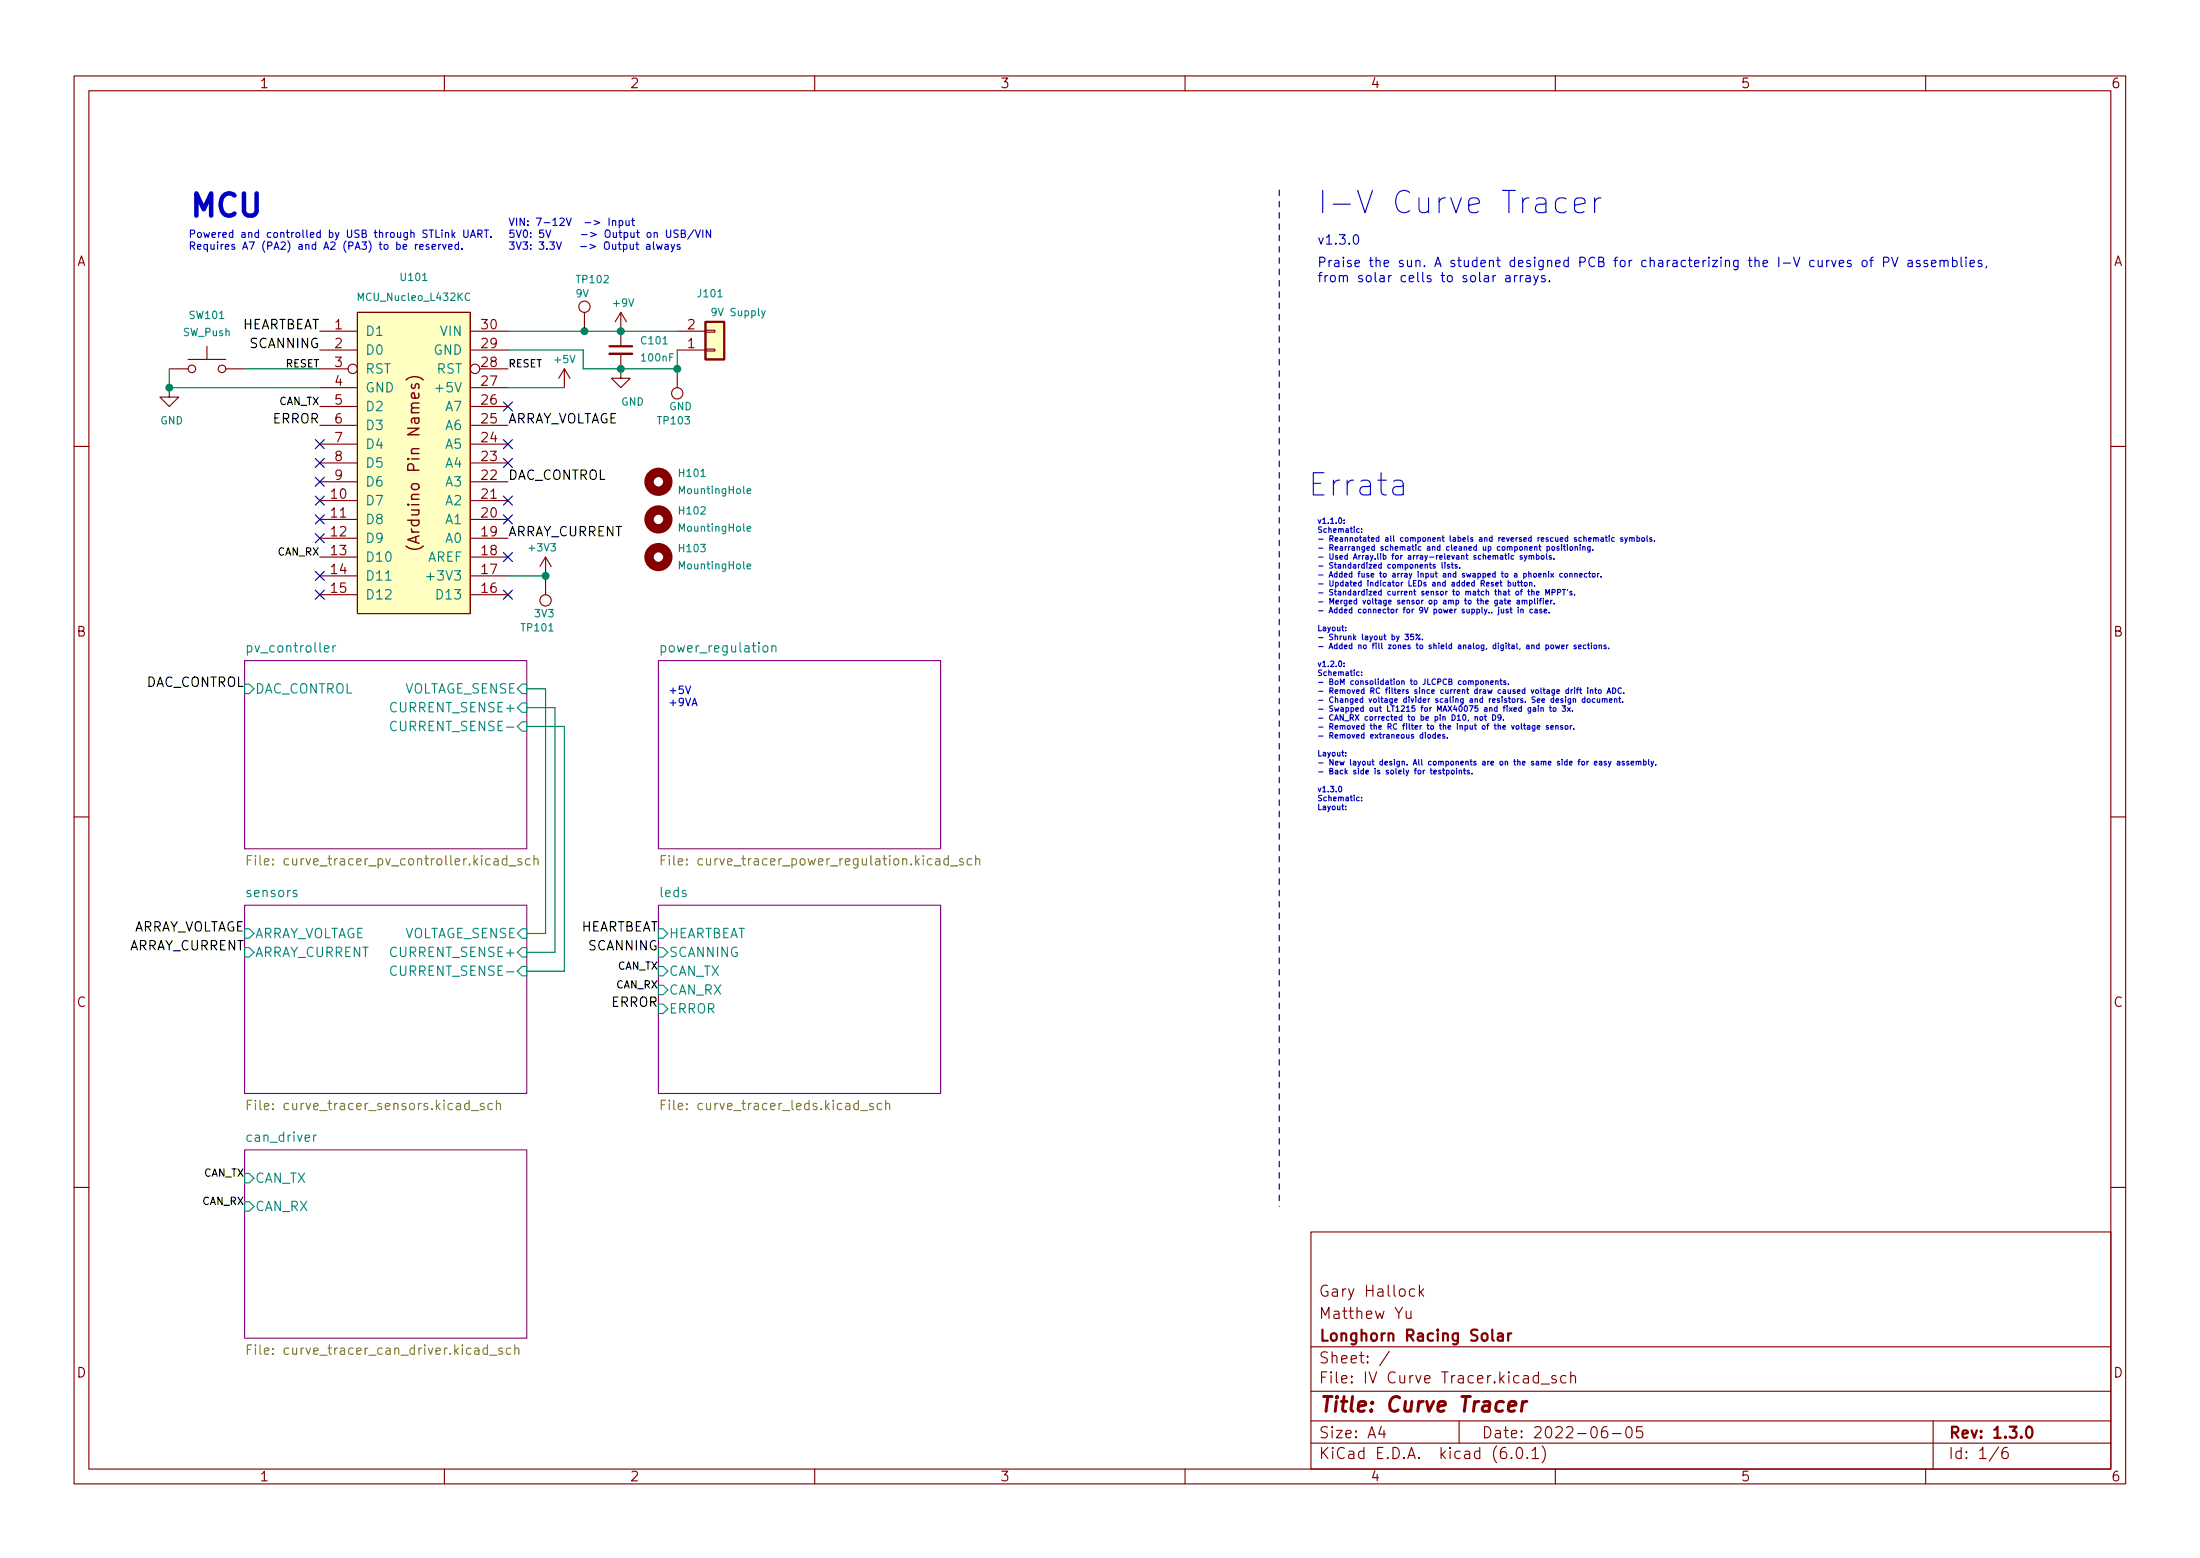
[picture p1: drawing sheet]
<svg xmlns="http://www.w3.org/2000/svg" width="297mm" height="210mm" viewBox="0 0 297 210" stroke-linecap="round" stroke-linejoin="round" font-family="sans-serif">
<g fill="none" stroke="#840000" stroke-width=".15">
<path d="M10 10.2h277v190.1h-277zM12 12.2h273v186.1h-273zM60 10.2v2M110 10.2v2M160 10.2v2M210 10.2v2M260 10.2v2M22.9 52.3v1.3h1.2l-1.2 1.3-1.3-1.3h1.3M22.9 49.8h2.5M25.4 48.5h5.1M27.9 46.7v1.8M30.5 49.8h2.5"/>
<path d="M43.2 44.7h5.1M43.2 47.2h5.1M43.2 59.9h5.1M43.2 57.4h5.1M43.2 54.9h5.1M43.2 52.3h5.1M43.2 49.8h3.8M48.3 42.2h15.2v40.6h-15.2zM63.5 44.7h5.1M63.5 47.2h5.1M63.5 59.9h5.1M63.5 57.4h5.1"/>
<path d="M63.5 54.9h5.1M63.5 52.3h5.1M64.8 49.8h3.8M76.2 49.8l-.8 1.2M76.2 49.8v2.5M76.2 49.8l.8 1.2M78.9 42.2v2.5M83.8 47.7v3.3h1.3l-1.3 1.3-1.3-1.3h1.3M83.8 42.2v4.5M83.8 42.2l-.7 1.2M83.8 42.2l.8 1.2M91.4 44.7h3.8"/>
<path d="M91.4 47.2h3.8M91.4 49.8v2.5M95.2 44.6h1.3v.2h-1.3zM95.2 47.1h1.3v.3h-1.3zM10 60.2h2M43.2 67.6h5.1M43.2 70.1h5.1M43.2 72.6h5.1M43.2 75.2h5.1M43.2 77.7h5.1M43.2 65h5.1M43.2 62.5h5.1"/>
<path d="M63.5 67.6h5.1M63.5 70.1h5.1M63.5 72.6h5.1M63.5 75.2h5.1M63.5 77.7h5.1M63.5 65h5.1M63.5 62.5h5.1M73.7 75.2l-.8 1.2M73.7 75.2v5.1M73.7 75.2l.7 1.2M285 60.2h2M43.2 80.3h5.1"/>
<path d="M63.5 80.3h5.1M10 110.2h2M285 110.2h2M10 160.2h2M177 166.3h108v32h-108zM189.9 176.9v1a.41 .41 0 0 0 .6-.1M190.5 176.9v1M191 174l-.4-.1-.3 .3v.4l.1 .3h.2h.4M191.6 173.4v1.5M191.8 174.4l.4 .5M192.2 173.9l-.6 .6M285 160.2h2"/>
<path d="M60 198.3v2M110 198.3v2M160 198.3v2M177 194.8h108M177 191.8h108M177 187.8h108M177 181.8h108M186.5 192.5l-.4 1h1M186.9 193v1M187.6 182.4l-1.3 1.9M197 191.8v3M204.1 196.7v.1h-.1l.1-.1v.1"/>
<path d="M204.9 195.4a.36 .36 0 0 1 .6 .2 .77 .77 0 0 1-.4 1.2 1 1 0 0 1-.2-1.4zM206.2 196.7l.1 .1h-.1h-.1l.1-.1v.1M206.9 195.8l.4-.5v1.5M206.9 196.8h.8M208.1 186.8h1.1M208.2 195.1a1.72 1.72 0 0 1 0 2.3M210 198.3v2M210.1 185.7l-.4-.1-.2 .2 .1 .3 .5 .1v.1v.3h-.2h-.4M211.4 185.7l-.4-.1-.3 .3v.4l.2 .3h.1h.4M212.1 185.8a.37 .37 0 0 1 .6 0v.8M212.1 185.1v1.5M216.9 192.5a.59 .59 0 0 0-.7 .7v.5l.2 .3h.4l.2-.1 .1-.5-.2-.2-.4-.1-.3 .3"/>
<path d="M217.7 193.5h1.2M219.7 192.6a.36 .36 0 0 1 .6 .2 .77 .77 0 0 1-.4 1.2 1 1 0 0 1-.2-1.4zM221.7 192.5h-.7l-.1 .7 .2-.1 .5 .1 .2 .2-.1 .5-.2 .1h-.4l-.2-.1M260 198.3v2M261 191.8v6.5M269.9 195.3l-1.3 1.9M271 195.3a.6 .6 0 0 0-.7 .7v.5l.1 .3h.5l.2-.1 .1-.5-.2-.2-.4-.1-.3 .3"/>
<circle cx="25.9" cy="49.8" r=".51"/>
<circle cx="30" cy="49.8" r=".51"/>
<circle cx="47.6" cy="49.8" r=".63"/>
<circle cx="64.1" cy="49.8" r=".63"/>
<circle cx="78.9" cy="41.4" r=".76"/>
<circle cx="91.4" cy="53.1" r=".76"/>
<circle cx="73.7" cy="81" r=".76"/>
</g>
<path d="M82.3 46.7h3M203.6 179.9v1M204.1 179.9l-.3 .1-.2 .2M202.3 180l.1-.1 .4 .1 .1 .9M202.9 180.3l-.5 .1a.29 .29 0 0 0-.2 .2 .29 .29 0 0 0 .2 .3h.5M273.8 192.6a.36 .36 0 0 1 .5 .2 .77 .77 0 0 1-.4 1.2 1 1 0 0 1-.1-1.4z" fill="none" stroke="#840000" stroke-width=".3"/>
<path d="M203.7 189.8l1-.2-.1-.4-.5-.1-.4 .3-.1 .8 .1 .2 .2 .1 .6-.1M205.6 189.1l-.2 1.4M206.2 189.1a.59 .59 0 0 0-.7 .4" fill="none" stroke="#840000" stroke-width=".4"/>
<g fill="#fff" stroke="#fff" stroke-width=".14">
<path d="M33 122.2h38.1v25.4h-38.1z"/>
<path d="M33 155.2h38.1v25.4h-38.1z"/>
<path d="M88.9 122.2h38.1v25.4h-38.1z"/>
<path d="M33 89.1h38.1v25.4h-38.1z"/>
<path d="M88.9 89.1h38.1v25.4h-38.1z"/>
</g>
<path d="M33 89.1h38.1v25.4h-38.1zM88.9 89.1h38.1v25.4h-38.1zM33 122.2h38.1v25.4h-38.1zM88.9 122.2h38.1v25.4h-38.1zM33 155.2h38.1v25.4h-38.1z" fill="none" stroke="#840084" stroke-width=".15"/>
<g fill="none" stroke="#008484" stroke-width=".15">
<path d="M63.4 39.6a.47 .47 0 0 0-.6 .4 .47 .47 0 0 0 .4 .6l.2-.1M103.3 41.9l-.3 .9-.2 .1M52.1 78.3h.7M57.6 77.8h1M100.9 71.4l.5-.1-.1-.2-.3-.1-.1 .2v.4h.4M100.9 76.4l.5-.1-.1-.1-.3-.1-.1 .1v.5h.4M100.9 66.3l.5-.1-.1-.2-.3-.1-.1 .2v.5h.4M33 92.3h.7l.6 .7-.6 .6h-.7zM43.8 87.6l.6-.2-.1-.2-.3-.1-.2 .2 .1 .6h.4M45 87.1v.9M45.3 87.1l-.2 .1-.1 .2M53.5 97.5a.51 .51 0 0 0-.6 0 .51 .51 0 0 0-.2 .6 .48 .48 0 0 0 .3 .5 .48 .48 0 0 0 .5-.1"/>
<path d="M69.8 95.5l.7-.6h.6v1.2h-.6zM70.5 92.3h.6v1.3h-.6l-.7-.6zM70.5 97.4h.6v1.3h-.6l-.7-.7zM104.2 87.3l.2-.2 .3 .1 .1 .8M104.2 87.1v.9M33 125.3h.7l.6 .7-.6 .6h-.7zM33 127.9h.7l.6 .6-.6 .7h-.7zM40.1 120.2h-.3l-.2 .1v.2l.5 .1v.3h-.5M53.5 130.5a.51 .51 0 0 0-.6 0 .51 .51 0 0 0-.2 .6 .48 .48 0 0 0 .3 .5 .48 .48 0 0 0 .5-.1M69.8 126l.7-.7h.6v1.3h-.6zM70.5 130.4h.6v1.3h-.6l-.7-.6zM70.5 127.9h.6v1.3h-.6l-.7-.7z"/>
<path d="M88.9 133h.6l.7 .6-.7 .6h-.6zM88.9 135.5h.6l.7 .6-.7 .7h-.6zM88.9 130.4h.6l.7 .7-.7 .6h-.6zM88.9 127.9h.6l.7 .6-.7 .7h-.6zM88.9 125.3h.6l.7 .7-.7 .6h-.6zM33 158.4h.7l.6 .6-.6 .6h-.7zM42.7 153.2h-.2l-.1 .2M33 162.2h.7l.6 .6-.6 .6h-.7z"/>
</g>
<g fill="none" stroke="#848400" stroke-width=".15">
<path d="M33.4 116.1h.4M34 115.5h-.6v1.2M34.5 115.5v.1M34.5 115.9v.8M68.7 116.9h1M70.4 115.9h-.3l-.2 .2 .1 .1 .4 .2v.3h-.5M71.6 115.9h-.4l-.2 .2v.4l.1 .2h.5M72.1 116l.2-.1h.3l.1 .8M72.1 115.5v1.2M89.3 116.1h.4M89.9 115.5h-.6v1.2M90.4 115.5v.1"/>
<path d="M90.4 115.9v.8M128.3 116.9h1M130 115.9h-.3l-.1 .2v.1l.4 .2v.3h-.4M131.2 115.9h-.4l-.2 .2v.4l.1 .2h.5M131.7 116l.2-.1h.3l.1 .8M131.7 115.5v1.2M33.4 149.1h.4M34 148.5h-.6v1.2M63.6 149.9h1M65.3 149l-.3-.1-.2 .2 .1 .2 .4 .1v.3h-.5M66.5 149l-.4-.1-.2 .2v.4l.1 .2h.5M67 149l.2-.1 .3 .1 .1 .7"/>
<path d="M67 148.5v1.2M89.3 149.1h.4M89.9 148.5h-.6v1.2M117.9 149l-.3-.1-.2 .2 .1 .2 .4 .1v.3h-.5M119 149l-.3-.1-.3 .2v.4l.2 .2h.4M119.6 149l.2-.1 .3 .1v.7M119.6 148.5v1.2M33.4 182.1h.4M34 181.5h-.6v1.3M66.1 182.9h1M67.8 182l-.3-.1-.2 .2 .1 .2 .4 .1v.3h-.5M69 182l-.4-.1-.2 .3v.3l.1 .2h.5"/>
<path d="M69.5 182l.2-.1 .3 .1 .1 .8M69.5 181.5v1.3"/>
</g>
<g fill="none" stroke="#840000" stroke-width="1.3">
<circle cx="88.9" cy="65" r="1.27"/>
<circle cx="88.9" cy="70.1" r="1.27"/>
<circle cx="88.9" cy="75.2" r="1.27"/>
</g>
<path d="M82.3 47.7h3" fill="none" stroke="#840000" stroke-width=".33"/>
<g fill="#ffffc2" stroke="#ffffc2" stroke-width=".14">
<path d="M48.3 42.2h15.2v40.6h-15.2z"/>
<path d="M95.2 43.4h2.6v5.1h-2.6z"/>
</g>
<path d="M54.8 51.3a1.75 1.75 0 0 1 2.3 0M55.6 51.8v.4l.2 .2h.2l.1-.6h.2h.2l.1 .2-.1 .4M54.8 73.7a1.75 1.75 0 0 0 2.3 0" fill="none" stroke="#840000" stroke-width=".19"/>
<path d="M95.2 43.4h2.6v5.1h-2.6z" fill="none" stroke="#840000" stroke-width=".25"/>
<g fill="none" stroke="#0000c2" stroke-width=".15">
<path d="M56.1 33v.7M56.4 33l-.3 .2M56.7 33.3l.4-.1v-.2h-.3l-.1 .1v.5h.4M57.9 33h-.2l-.2 .1 .1 .2 .3 .1v.2h-.4M58.3 33.3l.5-.1v-.2h-.3l-.2 .1 .1 .5h.4M59.2 33v.7M59.5 33l-.3 .2M59.8 33l.2 .7 .2-.7M60.1 31.5l.2-.1h.2l.1 .6M60.1 31.4v.6M60.6 33.3l.4-.1v-.2h-.3l-.1 .1v.5h.4M61 31v1"/>
<path d="M61.1 31.7l.3 .3M61.4 31.4l-.4 .4M61.9 33h-.3l-.2 .2 .1 .4h.4M61.9 32.7v1M62.4 33.6v.1M62.6 31v.9l.2 .1h.2l.2-.1v-.9M63.5 32l.4-1 .3 1M63.6 31.8h.5M64.5 31.6l.5-.1 .1-.1-.1-.3-.1-.1h-.4v1M64.8 31.6l.3 .4M65.4 31h.6M65.7 31v1"/>
<path d="M66.3 31.9v.1M73.7 31l.3 1 .4-1M75.1 32.7l.4 1 .3-1M82.2 29.4v1M82.7 29.9l.1-.1h.3v.6M82.7 29.8v.6M83.6 29.8h.3l.2 .2-.1 .4h-.4M83.6 29.8v1M84.5 29.8l.1 .6h.2l.1-.1M84.9 29.8v.6M85.3 29.8h.4M85.4 29.4v.9l.3 .1"/>
<path d="M87.3 33h.4l.1 .7M87.8 33.2l-.4 .1-.1 .1 .1 .3 .4-.1M88.2 32.7v.8l.2 .2M88.7 33l.1 .7 .2-.5 .2 .5 .2-.7M89.8 33h.4v.7M90 31v.9l.2 .1h.2l.2-.1v-.9M90.2 33.2l-.3 .1-.1 .1 .1 .3 .3-.1M90.6 33l.2 .7M91.1 33l-.3 .9-.2 .1M91.6 31.1l-.4-.1-.2 .2 .1 .3 .4 .2v.2l-.1 .1h-.4M91.8 33h-.2l-.2 .1 .1 .2 .3 .1v.2h-.4M92 31.5h.4l.1-.2v-.2l-.5-.1v1h.4l.1-.1 .1-.2-.3-.2"/>
<path d="M93.7 31l-.9 1.3M93.9 31l.3 1 .4-1M94.9 31v1M95.9 31v1l-.5-1v1M182.8 31.8l.3-.1a.79 .79 0 0 1 0 1.2h-.2l-.1-.2-.1-.5zM203.3 37.2h.5l.1 .8M203.9 37.5h-.4a.25 .25 0 0 0-.2 .3 .25 .25 0 0 0 .2 .2h.4M204.5 37.2v.8M204.8 37.2h-.2l-.1 .2M205.3 37.2v.8M205.6 37.2h-.2l-.1 .2M206.1 37.2h.4l.1 .8"/>
<path d="M206.6 37.5h-.4a.25 .25 0 0 0-.2 .3 .25 .25 0 0 0 .2 .2h.4M207.1 37.2l.3 .8M207.7 37.2l-.4 1.1-.2 .2M208.6 37.2h-.3l-.2 .2 .1 .1 .4 .2v.3h-.5M209.2 37.9v.1M211.4 26.8l-.2-.1h-.6l-.3 .1-.3 .5v.8l.3 .5 .3 .1h.6l.2-.1M212.6 27.7l1.4-.3v-.3l-.1-.3-.3-.1h-.6l-.3 .1-.1 .3v1.2l.1 .3 .3 .1h.6l.3-.1M215.3 26.7v2M216.2 26.7a.77 .77 0 0 0-.9 .6M249.9 35.2l-.3-.1-.2 .2 .1 .2 .4 .1v.3h-.5M251.5 35.2l.3-.1 .3 .3v.3l-.3 .3-.3-.1-.1-.2v-.3zM252.4 35.1h.5"/>
<path d="M252.9 34.7l-.2 .1-.1 .1v1.1M254.3 35.4l.6-.1a.34 .34 0 0 0 .1-.3 .34 .34 0 0 0-.2-.3h-.5v1.3M255.4 34.7l.4 1.3 .5-1.3M257.6 35.2h.5l.1 .8M258.2 35.4l-.4 .1a.25 .25 0 0 0-.2 .2 .25 .25 0 0 0 .2 .3l.4-.1M259.2 35.2l-.3-.1-.2 .2 .1 .2 .4 .1v.3h-.5M260.2 35.2l-.3-.1-.1 .2v.2l.4 .1v.3h-.4M260.8 35.6l.6-.2-.1-.2-.3-.1-.2 .2 .1 .6h.4M261.9 35.3l.2-.2 .3 .1 .1 .8M261.9 35.1v.9M262.5 35.3l.2-.2 .3 .1v.8M263.6 35.2l.4-.1 .2 .3v.3l-.1 .2h-.5"/>
<path d="M263.6 34.7v1.3M264.8 34.7v1.1l.2 .2M265.4 34.7v.1M265.4 35.1v.9M266 35.6l.6-.2-.1-.2-.3-.1-.2 .2v.6h.5M267.6 35.2l-.3-.1-.2 .2v.2l.5 .1v.3h-.5M268.2 35.9l-.1 .3M181.5 70.6h.1M181.5 70.2h.1M183.5 71.4l-.2-.1-.1 .2v.3h.3M183.8 71.8h.1M183.8 71.4v.1"/>
<path d="M188.2 64.9l.3-.1h.5l.3 .1 .2 .3v1.6M189.5 65.5l-.3 .2h-.7a.59 .59 0 0 0-.5 .5 .59 .59 0 0 0 .5 .6h.7l.3-.1M193 76.2h.3M193.1 75.9v.7l.2 .1M193.8 76.2h-.2l-.1 .1v.1l.3 .1v.1h-.3M194.7 75.9v.7l.1 .1M195.1 76.2v.5M195.7 76.2h-.2l-.1 .1v.1l.3 .1v.1h-.3M195.9 76.2h.3M196.1 75.9v.7l.1 .1M196.7 76.2h-.1l-.2 .1 .1 .1 .2 .1v.1h-.3M197.1 76.6v.1"/>
<path d="M201.6 78.6h-.2l-.1 .1 .1 .1 .2 .1v.2h-.3M201.9 78.8h.4v-.2h-.2l-.2 .1 .1 .4h.3M202.5 78.6h.3M202.6 78.3v.7l.2 .1M203.2 75h.2M203.3 74.7v.7l.1 .1M203.6 78.6h.2l.2 .1-.1 .4h-.3M203.6 78.3v.8M203.7 75v.5M204.3 78.6v.5l.3-.1M204.4 75h-.2l-.2 .1 .1 .3h.3M204.6 78.6v.5"/>
<path d="M204.9 78.6h.3M205 78.3v.7l.2 .1M205.3 79.8h.3M205.3 78.6h.3M205.4 78.3v.7l.2 .1M205.5 75h-.2l-.1 .1 .1 .1 .2 .1v.1h-.3M205.6 79.5l-.2 .2v.6M205.8 75l.2 .5M205.8 78.7l.1-.1 .3 .1-.1 .4-.3-.1zM206.2 75l-.4 .7M206.3 79.8h.3M206.4 79.5v.7l.2 .1"/>
<path d="M206.4 75h.3l.1 .5M206.4 75v.5M206.5 78.7l.3-.1v.5M206.5 78.6v.5M206.8 75.1l.1-.1h.2v.5M206.8 79.9l.3-.1v.5M206.8 79.5v.8M207.2 79v.1M207.4 75h.3l.1 .1-.1 .3h-.3M207.4 74.7v.8M207.7 77.6h.4v-.2h-.3l-.1 .1 .1 .3h.3M207.8 73.8h.3"/>
<path d="M207.9 73.5v.7l.2 .1M208.1 75h.1h.2v.4h-.3zM208.4 77.5l.3-.1v.5M208.4 77.4v.5M208.8 74.7v.7l.1 .1M208.9 73.8h.2l.1 .1v.3h-.3M208.9 73.8v.7M209.1 77.1v.1M209.1 77.4v.5M209.4 77.4l.4 .5M209.4 75h-.1l-.1 .1v.1l.2 .1v.1h-.2M209.6 73.8h.1h.2l-.1 .4h-.2z"/>
<path d="M209.6 79.9h.3v-.3l-.3-.1v.8M209.8 77.4l-.4 .5M209.8 75.4v.1M210.3 79.9h.4v-.3l-.4-.1v.8M210.5 73.8h-.2l-.1 .1v.1h.3v.2h-.3M210.8 73.8v.5M210.9 77.4h-.2l-.1 .1 .1 .3h.2M210.9 79.5h.5M211.1 73.8h.3M211.2 79.5v.8M211.2 73.5v.7l.2 .1M211.3 77.5l.1-.1 .2 .1v.3h-.3z"/>
<path d="M211.6 73.8v.5M211.7 79.5l-.1 .2M211.9 77.5l.3-.1 .1 .5M211.9 77.4v.5M212 73.8h.1h.2v.4h-.3zM212.2 79.8h-.1l-.2 .1 .1 .1 .2 .1v.2h-.3M212.6 77.5l.3-.1v.5M212.6 77.4v.5M212.7 73.8h.2l.1 .5M212.7 73.8v.5M213.3 77.6h.3v-.2h-.2l-.1 .1v.3h.3M213.3 73.8v.5"/>
<path d="M213.7 73.8h.3v.5M213.7 73.8v.5M214.3 77.4h-.2l-.2 .1 .1 .3h.3M214.5 72.8l.3-.1v-.1h-.2l-.1 .1v.3h.3M214.5 77.4h.3M214.6 77.1v.7l.2 .1M214.7 73.8v.6l-.1 .1h-.2M214.7 73.8h-.2l-.2 .1 .1 .3h.3M215 77.5l.1-.1 .2 .1v.3h-.3zM215.1 74.2v.1M215.2 72.6h.2l.1 .5M215.2 72.6v.5"/>
<path d="M215.5 72.7l.1-.1h.2v.5M215.7 77.4v.5M215.9 77.4l-.2 .1M216.2 72.6h.2l.1 .5M216.2 77.8v.1M216.5 72.7l-.4 .2 .1 .2 .3-.1M216.7 72.6h.3M216.8 72.3v.6l.2 .2M217.3 72.3v.1M217.3 72.6v.5M217.9 72.6h-.2l-.1 .1 .1 .3h.2M219.1 72.6h-.2l-.1 .1v.1h.3v.2h-.3"/>
<path d="M219.4 72.6l.2 .5M219.7 72.6l-.3 .7M220 72.6h.3v.5M220 72.6v.5M220.3 72.7l.1-.1h.2l.1 .5M221 72.6h.2l.2 .1-.1 .3h-.3M221 72.3v.8M221.7 72.6h.1h.2v.4h-.3zM222.4 72.3v.6l.1 .2M223 72.6h-.2l-.1 .1 .1 .1h.2v.2h-.3M223.4 73v.1M92.6 92.6l.3 1 .3-1"/>
<path d="M181.5 89.9v.1M181.5 89.5v.1M181.7 85.1h.1M181.7 84.7h.1M183.5 90.7h-.2l-.1 .1v.3h.3M183.8 91.1v.1M183.8 90.7v.1M189.7 85.6h.5l-.3 .3h.2v.4h-.1h-.3M190.8 85.6h-.3l-.1 .3h.4v.4h-.1h-.3M191.7 85.6l-.5 .7M192.1 86.3h.1M192.4 99.1v.5"/>
<path d="M192.8 99.2l.2-.1 .2 .2v.2l-.2 .1-.2-.1zM193.8 99.2l-.2-.1-.2 .2 .1 .3h.3M193.8 98.9v.7M194.1 99.4l.4-.1-.1-.1-.2-.1-.1 .1 .1 .4h.2M195.1 99.2l-.2-.1-.1 .1v.1l.3 .1v.2h-.3M195.4 99.5v.1M198.3 97.2l-.1 .1M199.2 96.8l.2-.1 .1 .5M199.2 96.7v.5M199.3 91.9h.2l.1 .1v.3h-.3M199.3 91.9v.7M199.8 96.8l.1-.1 .3 .1-.1 .4-.3-.1z"/>
<path d="M199.9 91.9h.2h.2l-.1 .4h-.3zM200.4 96.7h.3M200.5 96.5v.6l.2 .1M200.6 91.9h.3v.5M200.6 91.9v.5M201.3 92.1h.3v-.2h-.2l-.1 .1v.3h.3M201.5 96.5a.38 .38 0 0 1 .5 .3 .38 .38 0 0 1-.5 .4zM201.9 91.9h.3l.1 .5M201.9 91.9v.5M202.5 91.9h.3M202.6 91.6v.7l.2 .1M202.7 96.8l-.2 .1h-.2v-.4h.2l.2 .1-.1 .4-.1 .2h-.2"/>
<path d="M202.7 82.2v.5l.3-.1M203 97.1v.1M203 82.2v.5M203.1 81h.3M203.2 80.8v.6l.2 .1M203.3 91.9h-.2l-.1 .1 .1 .1 .2 .1v.1h-.3M203.6 81.3l.3-.1v-.2h-.2l-.1 .1v.4h.3M203.6 82.2h-.2l-.1 .1 .1 .1 .2 .1v.2h-.3M203.7 92.3v.1M203.9 82.2h.3M204 82v.6l.2 .1M204.7 98l.1-.1 .3 .1-.1 .4-.3-.1z"/>
<path d="M204.8 81h.3l.1 .5M205 82h.1M205 82.2v.5M205.2 81.2l-.4 .1 .1 .2h.3M205.3 82.3l.3-.1 .1 .5M205.3 82.2v.5M205.4 95.5h-.2l-.1 .1v.4h.3M205.4 97.7v.6l.1 .1M205.4 95.2v.8M205.5 81.1l.3-.1v.5M205.5 81v.5M205.7 97.9h.3"/>
<path d="M205.8 97.7v.6l.2 .1M205.8 81.1l.1-.1h.2l.1 .5M206.2 97.9h.3l.1 .5M206.5 81h.2l.2 .1-.1 .4h-.3M206.5 81v.8M206.6 98.1l-.4 .1 .1 .2h.3M206.7 95.5v.6l-.2 .1h-.2M206.7 95.5h-.3l-.1 .1 .1 .4h.3M206.9 82.2h-.2l-.1 .2v.3h.3M207 95.5h.3v.5M207.2 80.8v.6l.1 .1M207.2 82.2h.3l.1 .5"/>
<path d="M207.2 97.9v.6l-.1 .2-.2-.1M207.2 97.9h-.2l-.1 .2v.3h.3M207.3 95.7l-.3 .1 .1 .2h.2M207.4 80h.4v-.2h-.2l-.2 .1 .1 .4h.3M207.6 82.4l-.4 .1 .1 .2h.3M207.6 98.2l.3-.1v-.2h-.2l-.1 .1v.4h.3M207.6 80.8h.1M207.6 81v.5M207.7 95.5v.5M207.8 81h.3M208.1 95.6l.2-.1 .1 .5M208.1 95.5v.5"/>
<path d="M208.1 80.8l-.2 .1v.6M208.2 82.2h-.2l-.1 .1v.1l.3 .1v.2h-.3M208.4 80.8h.1M208.4 81v.5M208.5 82.5l.3-.1v-.2h-.2l-.1 .1v.4h.3M208.7 80.3v-.8l.2 .6 .3-.6v.8M208.7 81.3l.4-.1-.1-.2h-.2l-.1 .1v.4h.3M208.7 87.1l.2-.1 .2 .2-.1 .3h-.3M208.7 87v.8M209.1 97.9h-.2l-.1 .1v.1l.3 .1v.2h-.3M209.2 82.6v.1M209.2 95.5h.3"/>
<path d="M209.3 95.2v.7l.2 .1M209.4 98.2l.3-.1v-.2h-.2l-.1 .1v.4h.3M209.4 81v.5M209.4 87.1l.1-.1 .2 .1v.4h-.3zM209.6 81l-.2 .1M209.7 95.6l.1-.1 .3 .1-.1 .4-.3-.1zM209.8 81.4v.1M210 87l.2 .5 .1-.3 .1 .3 .2-.5M210.1 98l.2-.1 .1 .5M210.1 97.9v.5M210.8 87.3l.4-.1v-.1l-.3-.1-.1 .2 .1 .3h.3M210.9 95.2h.5l-.3 .3 .2 .1v.3l-.1 .1-.3-.1"/>
<path d="M211 97.9h-.2l-.1 .1v.1l.3 .1v.2h-.3M211 94.3h-.2l-.1 .1 .1 .1 .2 .1v.2h-.3M211.3 98l.1-.1 .3 .1-.1 .4-.3-.1zM211.4 94v.1M211.4 94.3v.5M211.5 87v.5M211.6 95.5l.4 .5M211.7 87l-.2 .2M211.8 93.1h-.2l-.2 .1 .1 .3h.3M211.8 92.8v.8M212 95.5l-.4 .5M212 97.9v.5"/>
<path d="M212.1 94.3v.6l-.2 .1h-.2M212.1 94.3h-.3l-.1 .1 .1 .4h.3M212.1 93.1v.5M212.2 97.9l-.2 .2M212.3 95.9v.1M212.3 93.1l-.2 .1M212.4 94.4l.3-.1v.5M212.4 94.3v.5M212.5 98.3v.1M212.6 80.2v.1M212.6 92.8v.1M212.6 93.1v.5"/>
<path d="M212.8 87.1l-.2-.1-.1 .2 .1 .1h.2v.2h-.3M212.8 93.1h.3M213.1 87.3l.4-.1-.1-.1-.2-.1-.1 .2 .1 .3h.2M213.1 92.8l-.2 .1v.7M213.3 93.1h.3M213.4 92.8v.7l.2 .1M214 94.3h-.2l-.2 .1 .1 .4h.3M214 94v.8M214.1 87.1l-.2-.1-.1 .2v.3h.3M214.3 94.4l.1-.1 .3 .1-.1 .4-.3-.1zM214.3 87h.3M214.4 92.8v.1"/>
<path d="M214.4 93.1v.5M214.4 86.8v.6l.2 .1M214.7 93.2l.3-.1 .1 .5M214.7 93.1v.5M214.9 86.8v.1M214.9 87v.5M215.2 87.1l.1-.1 .3 .1-.1 .4h-.3zM215.3 93.1h.3M215.3 94.3h-.2l-.1 .1 .1 .4h.2M215.4 92.8v.7l.2 .1M215.7 94.3v.5l.3-.1M215.8 93.2l.1-.1 .3 .1-.1 .3h-.3z"/>
<path d="M215.9 87.1h.3v.4M215.9 87v.5M216 94.3v.5M216.3 94.4l.3-.1 .1 .5M216.3 94.3v.5M216.7 94.4l.1-.1h.1l.1 .5M216.8 87.1l-.1-.1-.1 .2v.1h.2v.2h-.2M217 93.6l.2-.8 .3 .8M217.1 93.4h.3M217.2 87.5h.1M217.3 94.5h.4l-.1-.2h-.2l-.1 .1v.4h.3M217.7 92.8a.38 .38 0 0 1 .5 .4 .38 .38 0 0 1-.5 .4z"/>
<path d="M218 94.4l.3-.1v.5M218 94.3v.5M218.6 94.3h.2M218.7 94v.7l.1 .1M218.9 92.9a.33 .33 0 0 0-.5 .3 .33 .33 0 0 0 .5 .3M219.1 94.7v.1M219.2 93.5v.1M180.8 106.2l.1-.1a.4 .4 0 0 1 .3 .4 .4 .4 0 0 1-.3 .4l-.2-.3zM181.7 102h.1M181.7 101.6h.1M181.7 109.2v.1M181.7 108.8v.1"/>
<path d="M183.5 107.6h-.2l-.1 .1v.3h.3M183.8 108v.1M183.8 107.6v.1M193.6 104.2l.3-.1v-.1l-.2-.1-.1 .2v.3h.3M194.5 104l-.2-.1-.1 .2 .1 .1h.2v.2h-.3M194.8 103.9h.3M194.9 103.7v.6l.2 .1M195.3 104l.2-.1 .2 .2-.1 .3h-.3M195.3 103.9v.8M196 104l.2-.1 .1 .2v.2l-.1 .1-.3-.1zM196.7 103.9v.5M197 104h.3v.4"/>
<path d="M197 103.9v.5M197.6 103.9h.3M197.7 103.7v.6l.2 .1M198.4 104l-.2-.1-.1 .2v.1h.3v.2h-.3M198.7 104.4h.1M214.3 102.7v.5M214.5 102.7l-.2 .2M215.3 103l.3-.1v-.1l-.2-.1-.1 .1v.4h.3M215.9 102.8h.3l.1 .4M216.3 102.9l-.4 .2 .1 .1h.3M216.9 102.8l-.2-.1-.1 .1v.2h.3v.2h-.3M217.2 102.7l.1 .5"/>
<path d="M217.5 102.7l-.3 .8M218.4 102.8h.3v.4M218.7 102.9l-.4 .2 .1 .1h.3M219.3 102.8l-.2-.1-.1 .1 .1 .2h.2v.2h-.3M219.9 102.8l-.2-.1-.1 .1 .1 .2h.2v.2h-.3M220.2 103l.4-.1v-.1l-.3-.1-.1 .1 .1 .4h.3M220.9 102.8h.3v.4M220.9 102.7v.5M221.2 102.8l.1-.1 .2 .1 .1 .4M221.9 102.8l.2-.1 .2 .2-.1 .3h-.3M221.9 102.5v.7M222.6 102.5v.6l.1 .1"/>
<path d="M222.9 102.7l.2 .5M223.3 102.7l-.4 .8M223.6 103.2h.1"/>
<circle cx="191.3" cy="85.7" r=".1"/>
<circle cx="191.6" cy="86.2" r=".1"/>
</g>
<path d="M172.7 25.6v137.2" fill="none" stroke="#0000c2" stroke-width=".15" stroke-dasharray=".8 .8"/>
<path d="M22.9 49.8v2.5h20.3M33 49.8h10.2M68.6 47.2h10.1v2.6h12.7v-2.6M68.6 44.7h22.8M68.6 52.3h7.6M68.6 77.7h5.1M71.1 95.5h3.8v33h-3.8M71.1 98h5.1v33.1h-5.1M71.1 93h2.6v33h-2.6" fill="none" stroke="#008400" stroke-width=".15"/>
<g fill="none" stroke="#000084" stroke-width=".15">
<path d="M42.6 59.3l1.2 1.2M43.8 59.3l-1.2 1.2M68 54.2l1.2 1.3M68 59.3l1.2 1.2M69.2 54.2l-1.2 1.3M69.2 59.3l-1.2 1.2M42.6 79.6l1.2 1.3M42.6 77.1l1.2 1.2M42.6 69.5l1.2 1.2M42.6 64.4l1.2 1.2M42.6 66.9l1.2 1.3M42.6 61.9l1.2 1.2"/>
<path d="M42.6 72l1.2 1.2M43.8 79.6l-1.2 1.3M43.8 77.1l-1.2 1.2M43.8 69.5l-1.2 1.2M43.8 64.4l-1.2 1.2M43.8 66.9l-1.2 1.3M43.8 61.9l-1.2 1.2M43.8 72l-1.2 1.2M68 79.6l1.2 1.3M68 69.5l1.2 1.2M68 61.9l1.2 1.2M68 66.9l1.2 1.3"/>
<path d="M68 74.6l1.2 1.2M69.2 79.6l-1.2 1.3M69.2 69.5l-1.2 1.2M69.2 61.9l-1.2 1.2M69.2 66.9l-1.2 1.3M69.2 74.6l-1.2 1.2"/>
</g>
<g fill="#008400" stroke="#008400" stroke-width=".15">
<circle cx="22.9" cy="52.3" r=".46"/>
<circle cx="83.8" cy="49.8" r=".46"/>
<circle cx="91.4" cy="49.8" r=".46"/>
<circle cx="83.8" cy="44.7" r=".46"/>
<circle cx="78.9" cy="44.7" r=".46"/>
<circle cx="73.7" cy="77.7" r=".46"/>
</g>
<g font-size="4.2" fill="#0000c2">
<text x="25.4" y="29.2">MCU</text>
<text x="177.8" y="28.8">I-V Curve Tracer</text>
<text x="176.5" y="66.9">Errata</text>
</g>
<text font-size="2.8" fill="#840000" x="178" y="190.6">Title: Curve Tracer</text>
<g font-size="2.1" fill="#840000">
<text x="56.6" y="73" transform="rotate(-90 56.6 73)">(Arduino Pin Names)</text>
<text x="178" y="178">Matthew Yu</text>
<text x="178" y="175">Gary Hallock</text>
<text x="178" y="184">Sheet: /</text>
<text x="178" y="181">Longhorn Racing Solar</text>
<text x="178" y="186.7">File: IV Curve Tracer.kicad_sch</text>
<text x="178" y="196.9">KiCad E.D.A. kicad (6.0.1)</text>
<text x="178" y="194.1">Size: A4</text>
<text x="200" y="194.1">Date: 2022-06-05</text>
<text x="263" y="194.1">Rev: 1.3.0</text>
<text x="263" y="196.9">Id: 1/6</text>
</g>
<g font-size="1.8" fill="#840000">
<text x="35" y="11.9">1</text>
<text x="85" y="11.9">2</text>
<text x="135" y="11.9">3</text>
<text x="185" y="11.9">4</text>
<text x="235" y="11.9">5</text>
<text x="285" y="11.9">6</text>
<text x="10.3" y="35.9">A</text>
<text x="285.3" y="35.9">A</text>
<text x="45.2" y="44.4">1</text>
<text x="45.2" y="47">2</text>
<text x="65.1" y="47">29</text>
<text x="65.1" y="44.4">30</text>
<text x="92.9" y="47">1</text>
<text x="92.9" y="44.4">2</text>
<text x="45.2" y="49.5">3</text>
<text x="45.2" y="52.1">4</text>
<text x="65.1" y="52.1">27</text>
<text x="65.1" y="49.5">28</text>
<text x="45.2" y="54.6">5</text>
<text x="45.2" y="57.1">6</text>
<text x="45.2" y="59.7">7</text>
<text x="65.1" y="59.7">24</text>
<text x="65.1" y="57.1">25</text>
<text x="65.1" y="54.6">26</text>
<text x="45.2" y="62.2">8</text>
<text x="45.2" y="64.8">9</text>
<text x="65.1" y="64.8">22</text>
<text x="65.1" y="62.2">23</text>
<text x="44.7" y="67.3">10</text>
<text x="44.7" y="69.8">11</text>
<text x="65.1" y="69.8">20</text>
<text x="65.1" y="67.3">21</text>
<text x="44.7" y="72.4">12</text>
<text x="44.7" y="74.9">13</text>
<text x="44.7" y="77.5">14</text>
<text x="65.1" y="77.5">17</text>
<text x="65.1" y="74.9">18</text>
<text x="65.1" y="72.4">19</text>
<text x="44.7" y="80">15</text>
<text x="65.1" y="80">16</text>
<text x="10.3" y="85.9">B</text>
<text x="285.3" y="85.9">B</text>
<text x="10.3" y="135.9">C</text>
<text x="285.3" y="135.9">C</text>
<text x="10.3" y="185.9">D</text>
<text x="285.3" y="185.9">D</text>
<text x="35" y="199.9">1</text>
<text x="85" y="199.9">2</text>
<text x="135" y="199.9">3</text>
<text x="185" y="199.9">4</text>
<text x="235" y="199.9">5</text>
<text x="285" y="199.9">6</text>
</g>
<g font-size="1.8" fill="#0000c2">
<text x="177.8" y="33">v1.3.0</text>
<text x="177.8" y="36">Praise the sun. A student designed PCB for characterizing the I-V curves of PV assemblies,</text>
<text x="177.8" y="38.1">from solar cells to solar arrays.</text>
</g>
<g font-size="1.8">
<text x="32.3" y="44.4">HEARTBEAT</text>
<text x="33.7" y="47">SCANNING</text>
<text x="36.8" y="57.1">ERROR</text>
<text x="68.6" y="57.1">ARRAY_VOLTAGE</text>
<text x="68.6" y="64.8">DAC_CONTROL</text>
<text x="68.6" y="72.4">ARRAY_CURRENT</text>
<text x="19.5" y="92.7">DAC_CONTROL</text>
<text x="17.2" y="125.7">ARRAY_VOLTAGE</text>
<text x="78" y="125.7">HEARTBEAT</text>
<text x="17.1" y="128.3">ARRAY_CURRENT</text>
<text x="79.5" y="128.3">SCANNING</text>
<text x="82.5" y="135.9">ERROR</text>
</g>
<g font-size="1.8" fill="#008484">
<text x="49.3" y="45.3">D1</text>
<text x="49.3" y="47.9">D0</text>
<text x="58.6" y="47.9">GND</text>
<text x="59.5" y="45.3">VIN</text>
<text x="49.3" y="50.4">RST</text>
<text x="49.3" y="53">GND</text>
<text x="58.9" y="50.4">RST</text>
<text x="59.3" y="53">+5V</text>
<text x="49.3" y="55.5">D2</text>
<text x="49.3" y="58">D3</text>
<text x="60.2" y="58">A6</text>
<text x="60.2" y="55.5">A7</text>
<text x="49.3" y="60.6">D4</text>
<text x="49.3" y="63.1">D5</text>
<text x="49.3" y="65.7">D6</text>
<text x="60.2" y="65.7">A3</text>
<text x="60.2" y="63.1">A4</text>
<text x="60.2" y="60.6">A5</text>
<text x="49.3" y="68.2">D7</text>
<text x="49.3" y="70.7">D8</text>
<text x="60.2" y="70.7">A1</text>
<text x="60.2" y="68.2">A2</text>
<text x="49.3" y="73.3">D9</text>
<text x="49.3" y="75.8">D10</text>
<text x="57.7" y="75.8">AREF</text>
<text x="60.2" y="73.3">A0</text>
<text x="49.3" y="78.4">D11</text>
<text x="49.3" y="80.9">D12</text>
<text x="58.3" y="78.4">+3V3</text>
<text x="59.2" y="80.9">D13</text>
<text x="33.7" y="88">pv_controller</text>
<text x="89.7" y="88">power_regulation</text>
<text x="34.4" y="93.6">DAC_CONTROL</text>
<text x="54.2" y="93.6">VOLTAGE_SENSE</text>
<text x="53.1" y="96.1">CURRENT_SENSE+</text>
<text x="53.5" y="98.7">CURRENT_SENSE-</text>
<text x="33.3" y="121.1">sensors</text>
<text x="89.2" y="121.1">leds</text>
<text x="34.4" y="126.6">ARRAY_VOLTAGE</text>
<text x="34.4" y="129.2">ARRAY_CURRENT</text>
<text x="53.1" y="129.2">CURRENT_SENSE+</text>
<text x="53.5" y="131.7">CURRENT_SENSE-</text>
<text x="54.2" y="126.6">VOLTAGE_SENSE</text>
<text x="90.3" y="131.7">CAN_TX</text>
<text x="90.3" y="129.2">SCANNING</text>
<text x="90.3" y="126.6">HEARTBEAT</text>
<text x="90.3" y="134.2">CAN_RX</text>
<text x="90.3" y="136.8">ERROR</text>
<text x="33.5" y="154.1">can_driver</text>
<text x="34.4" y="159.6">CAN_TX</text>
<text x="34.4" y="163.4">CAN_RX</text>
</g>
<g font-size="1.8" fill="#848400">
<text x="35" y="116.8">File: curve_tracer_pv_controller.kicad_sch</text>
<text x="91" y="116.8">File: curve_tracer_power_regulation.kicad_sch</text>
<text x="34.7" y="149.8">File: curve_tracer_sensors.kicad_sch</text>
<text x="90.5" y="149.8">File: curve_tracer_leds.kicad_sch</text>
<text x="34.9" y="182.8">File: curve_tracer_can_driver.kicad_sch</text>
</g>
<g font-size="1.4" fill="#0000c2">
<text x="25.4" y="32.1">Powered and controlled by USB through STLink UART.</text>
<text x="25.4" y="33.7">Requires A7 (PA2) and A2 (PA3) to be reserved.</text>
<text x="68.6" y="30.5">VIN: 7-12V -&gt; Input</text>
<text x="68.6" y="32.1">5V0: 5V</text>
<text x="68.6" y="33.7">3V3: 3.3V</text>
<text x="75.5" y="32.1">-&gt; Output on USB/VIN</text>
<text x="75.9" y="33.7">-&gt; Output always</text>
<text x="90.2" y="93.7">+5V</text>
<text x="90.2" y="95.3">+9VA</text>
</g>
<g font-size="1.4" fill="#008484">
<text x="48.6" y="40.6">MCU_Nucleo_L432KC</text>
<text x="54.2" y="37.9">U101</text>
<text x="77.8" y="40.1">9V</text>
<text x="78" y="38.2">TP102</text>
<text x="82.9" y="41.4">+9V</text>
<text x="94.3" y="40.1">J101</text>
<text x="24.7" y="45.4">SW_Push</text>
<text x="25.7" y="43">SW101</text>
<text x="86.7" y="46.5">C101</text>
<text x="96.3" y="42.7">9V Supply</text>
<text x="74.9" y="49">+5V</text>
<text x="86.7" y="48.8">100nF</text>
<text x="21.6" y="57.3">GND</text>
<text x="83.9" y="54.7">GND</text>
<text x="88.9" y="57.3">TP103</text>
<text x="90.3" y="55.4">GND</text>
<text x="91.8" y="64.4">H101</text>
<text x="91.8" y="69.4">H102</text>
<text x="91.9" y="71.7">MountingHole</text>
<text x="91.9" y="66.7">MountingHole</text>
<text x="71.5" y="74.4">+3V3</text>
<text x="91.8" y="74.5">H103</text>
<text x="91.9" y="76.8">MountingHole</text>
<text x="72.2" y="83.3">3V3</text>
<text x="70.5" y="85.2">TP101</text>
</g>
<g font-size="1.4">
<text x="38.5" y="49.6">RESET</text>
<text x="68.6" y="49.6">RESET</text>
<text x="37.6" y="54.7">CAN_TX</text>
<text x="37.5" y="75">CAN_RX</text>
<text x="83.3" y="130.9">CAN_TX</text>
<text x="83.2" y="133.4">CAN_RX</text>
<text x="27.4" y="158.8">CAN_TX</text>
<text x="27.3" y="162.6">CAN_RX</text>
</g>
<g font-size="1" fill="#0000c2">
<text x="177.8" y="70.7">v1.1.0:</text>
<text x="177.8" y="71.9">Schematic:</text>
<text x="177.8" y="73.1">- Reannotated all component labels and reversed rescued schematic symbols.</text>
<text x="177.8" y="74.3">- Rearranged schematic and cleaned up component positioning.</text>
<text x="177.8" y="75.5">- Used Array.lib for array-relevant schematic symbols.</text>
<text x="177.8" y="76.7">- Standardized components lists.</text>
<text x="177.8" y="77.9">- Added fuse to array input and swapped to a phoenix connector.</text>
<text x="177.8" y="79.1">- Updated indicator LEDs and added Reset button.</text>
<text x="177.8" y="80.3">- Standardized current sensor to match that of the MPPT's.</text>
<text x="177.8" y="81.5">- Merged voltage sensor op amp to the gate amplifier.</text>
<text x="177.8" y="82.7">- Added connector for 9V power supply.. just in case.</text>
<text x="177.8" y="85.2">Layout:</text>
<text x="177.8" y="86.4">- Shrunk layout by 35%.</text>
<text x="177.8" y="87.6">- Added no fill zones to shield analog, digital, and power sections.</text>
<text x="177.8" y="90">v1.2.0:</text>
<text x="177.8" y="91.2">Schematic:</text>
<text x="177.8" y="92.4">- BoM consolidation to JLCPCB components.</text>
<text x="177.8" y="93.6">- Removed RC filters since current draw caused voltage drift into ADC.</text>
<text x="177.8" y="94.8">- Changed voltage divider scaling and resistors. See design document.</text>
<text x="177.8" y="96">- Swapped out LT1215 for MAX40075 and fixed gain to 3x.</text>
<text x="177.8" y="97.2">- CAN_RX corrected to be pin D10, not D9.</text>
<text x="177.8" y="98.4">- Removed the RC filter to the input of the voltage sensor.</text>
<text x="177.8" y="99.7">- Removed extraneous diodes.</text>
<text x="177.8" y="102.1">Layout:</text>
<text x="177.8" y="103.3">- New layout design. All components are on the same side for easy assembly.</text>
<text x="177.8" y="104.5">- Back side is solely for testpoints.</text>
<text x="177.8" y="106.9">v1.3.0</text>
<text x="177.8" y="108.1">Schematic:</text>
<text x="177.8" y="109.3">Layout:</text>
</g>
</svg>
